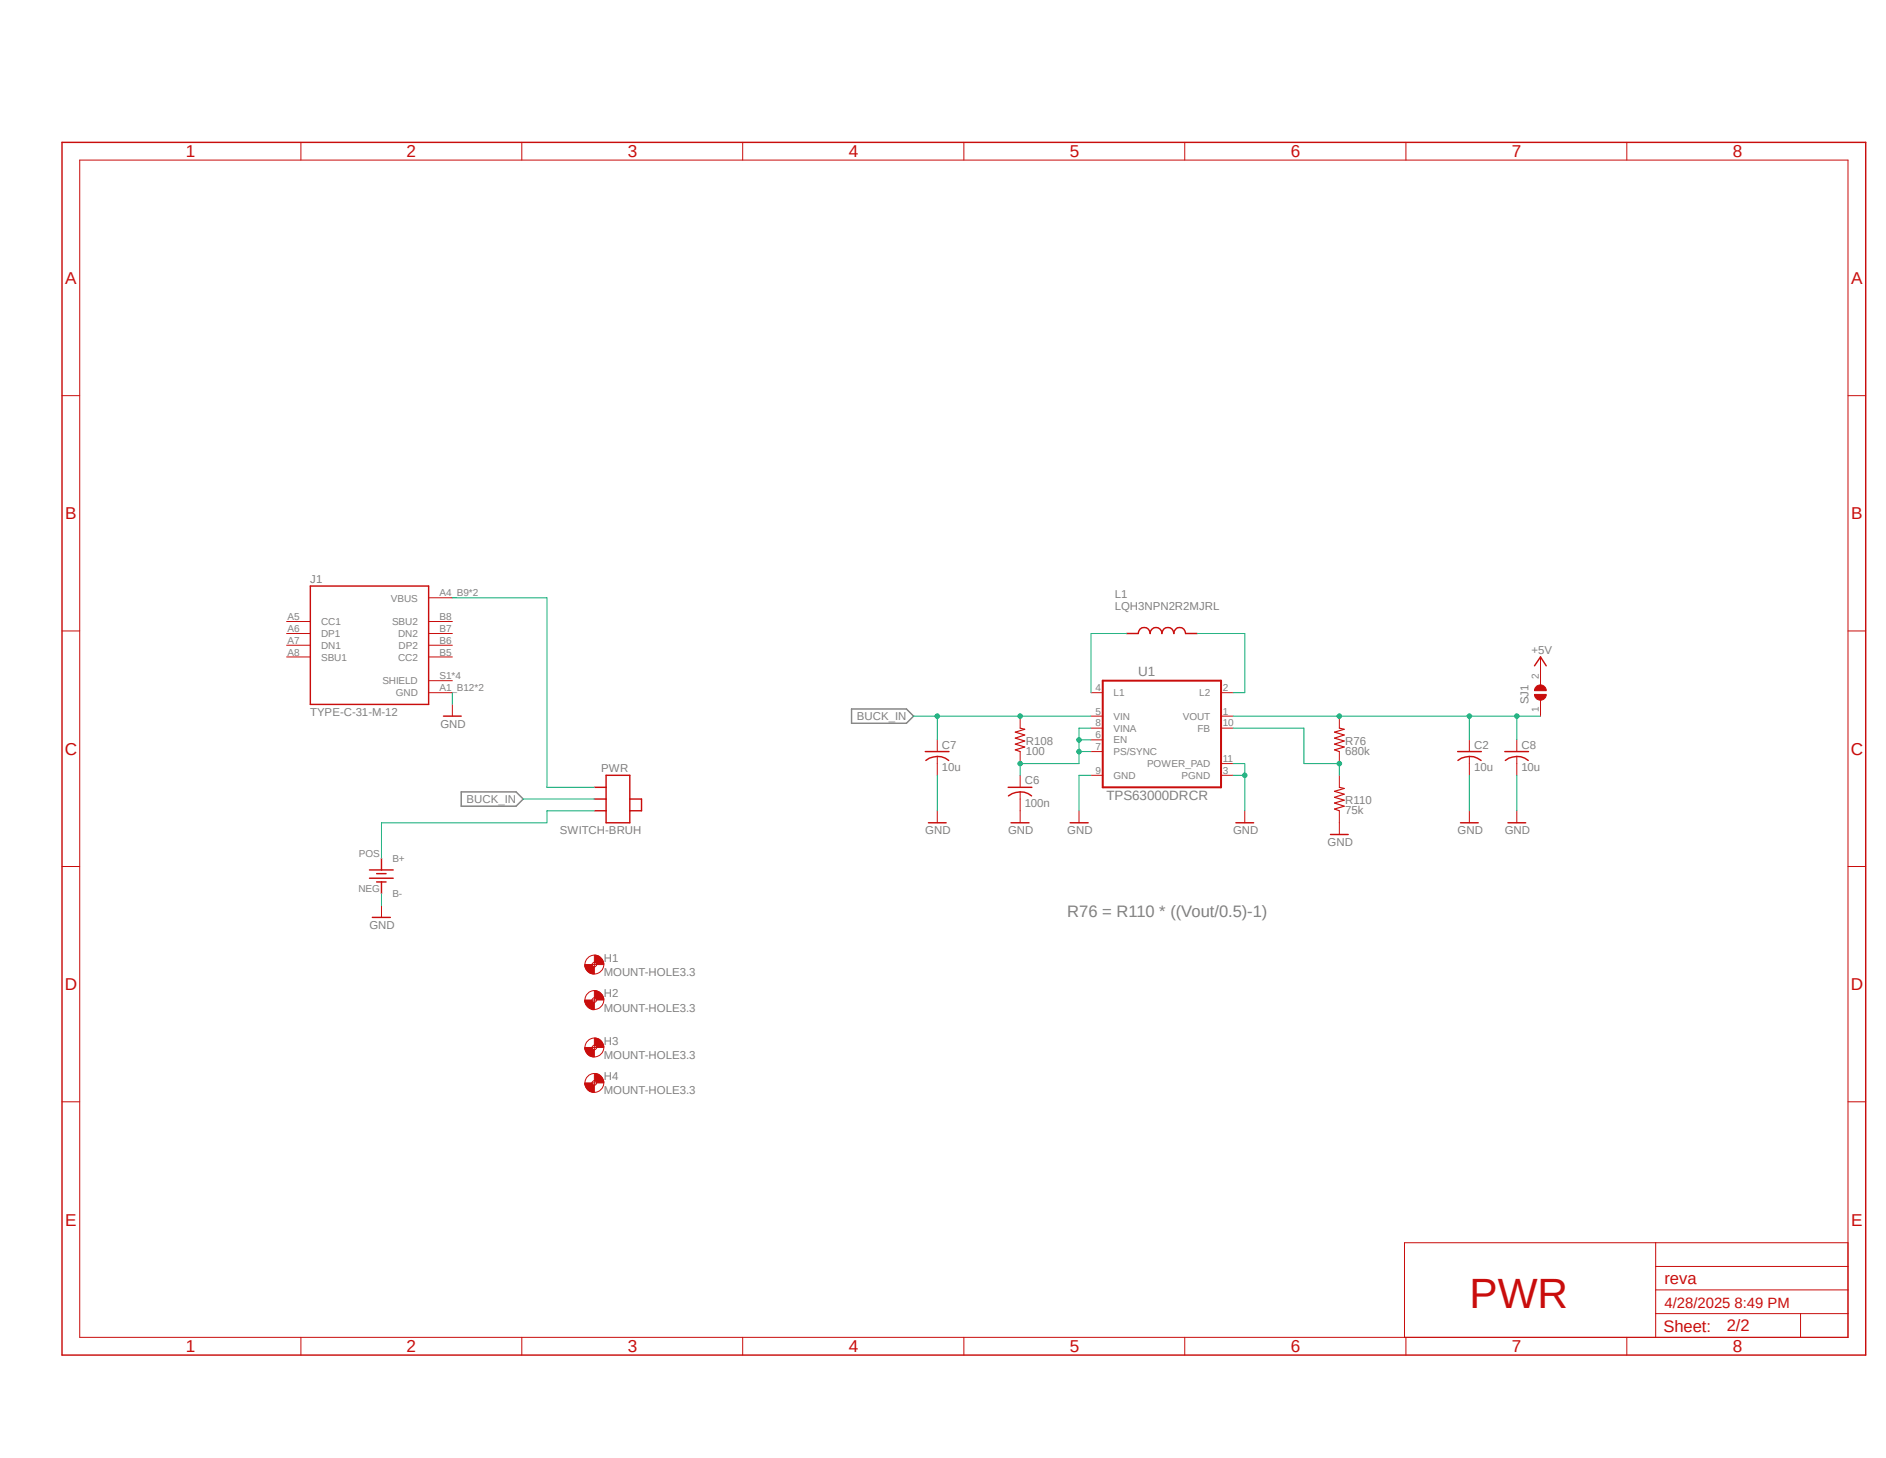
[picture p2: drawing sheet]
<svg xmlns="http://www.w3.org/2000/svg" width="279mm" height="216mm" viewBox="0 0 279 216" stroke-linecap="round" stroke-linejoin="round" font-family="sans-serif">
<path d="M8.8 20.9l267.8 180.2M276.6 20.9l-267.8 180.2" fill="none" stroke="#fff" stroke-width=".15"/>
<path d="M68.3 117.3h8.2l1 1-1 1.1h-8.2zM126.2 105h8.1l1 1-1 1.1h-8.1z" fill="none" stroke="#808080" stroke-width=".21"/>
<g fill="none" stroke="#c90d0c" stroke-width=".15">
<path d="M11.8 23.7h262v174.3h-262zM44.6 21.1v2.6M77.3 21.1v2.6M110 21.1v2.6M142.8 21.1v2.6M175.5 21.1v2.6M208.3 21.1v2.6M241 21.1v2.6M9.2 58.6h2.6M273.8 58.6h2.6M9.2 93.4h2.6M42.5 93.8h3.5"/>
<path d="M42.5 92h3.5M42.5 97.3h3.5M42.5 95.5h3.5M63.5 93.8h3.5M63.5 92h3.5M63.5 97.3h3.5M63.5 95.5h3.5M63.5 88.5h3.5M273.8 93.4h2.6M63.5 102.6h3.5M63.5 100.8h3.5M67 104.3v1.7"/>
<path d="M138.9 109.6v1.7M138.9 112v2.8M151.1 106v1.8M151.1 111.3v1.8M151.1 114.8v1.8M151.1 117.3v4.5M161.6 109.6h1.8M161.6 107.8h1.8M161.6 111.3h1.8M161.6 106h1.8M161.6 102.6h1.8M161.6 114.8h1.8"/>
<path d="M180.9 107.8h1.8M180.9 106h1.8M180.9 102.6h1.8M180.9 113.1h1.8M180.9 114.8h1.8M217.7 109.6v1.7M217.7 112v2.8M224.7 109.6v1.7M224.7 112v2.8M9.2 128.3h2.6M56.5 134.1v1.7M138.9 120.1v1.7"/>
<path d="M159.9 120.1v1.7M184.4 120.1v1.7M217.7 120.1v1.7M224.7 120.1v1.7M273.8 128.3h2.6M9.2 163.2h2.6M273.8 163.2h2.6M44.6 198v2.7M77.3 198v2.7M110 198v2.7M142.8 198v2.7M175.5 198v2.7"/>
<path d="M208.3 198v2.7M241 198v2.7M245.3 194.5h28.5M245.3 184v14M245.3 191h28.5M245.3 187.5h28.5M266.7 194.5v3.5M273.8 184h-65.7v14"/>
</g>
<g fill="none" stroke="#c90d0c" stroke-width=".21">
<path d="M9.2 21.1h267.2v179.6h-267.2zM46 86.8h17.5v17.5h-17.5zM166.9 93.8h1.7a.89 .89 0 0 1 .9-.9 .89 .89 0 0 1 .9 .9 .87 .87 0 0 1 .9-.9 .87 .87 0 0 1 .8 .9 .89 .89 0 0 1 .9-.9 .89 .89 0 0 1 .9 .9 .87 .87 0 0 1 .9-.9 .87 .87 0 0 1 .8 .9h1.8M65.7 106h2.6M88.1 118.3h1.7M88.1 116.6h1.7M89.8 114.8h3.5v7h-3.5zM93.3 118.3h1.7v1.8h-1.7M137.1 111.3h3.5M137.2 112.6a2.72 2.72 0 0 1 3.3 0M149.4 116.6h3.5M149.4 117.9a2.78 2.78 0 0 1 3.4 0"/>
<path d="M215.9 111.3h3.6M216 112.6a2.78 2.78 0 0 1 3.4 0M222.9 111.3h3.5M223 112.6a2.72 2.72 0 0 1 3.4 0M55.2 135.8h2.6M88.1 120.1h1.7M137.5 121.8h2.7M149.8 121.8h2.6M158.5 121.8h2.7M183.1 121.8h2.6M216.4 121.8h2.6M223.4 121.8h2.6"/>
</g>
<path d="M163.4 100.8h17.5v15.8h-17.5z" fill="none" stroke="#c90d0c" stroke-width=".3"/>
<path d="M151.1 107.8l.7 .2-1.4 .4 1.4 .4-1.4 .5 1.4 .4-1.4 .5 1.4 .4-1.4 .4 .7 .3" fill="none" stroke="#c90d0c" stroke-width=".17"/>
<path d="M227.5 101.8a.87 .87 0 0 1 .9-.4 .87 .87 0 0 1 .7 .9h-1.8z" fill-rule="evenodd" fill="#c90d0c"/>
<path d="M227.5 101.8a.87 .87 0 0 1 .9-.4 .87 .87 0 0 1 .7 .9h-1.8z" fill="none" stroke="#c90d0c" stroke-width=".15"/>
<path d="M227.3 102.8h1.8a.87 .87 0 0 1-.9 .9 .87 .87 0 0 1-.9-.9z" fill-rule="evenodd" fill="#c90d0c"/>
<path d="M228.2 97.3v4.1M227.3 102.8h1.8a.87 .87 0 0 1-.9 .9 .87 .87 0 0 1-.9-.9zM228.2 103.7v2.3" fill="none" stroke="#c90d0c" stroke-width=".15"/>
<path d="M227.3 98.6l.9-1.3 .9 1.3" fill="none" stroke="#c90d0c" stroke-width=".21"/>
<path d="M88.1 141.4a1.45 1.45 0 0 1 1.4 1.4h-1.1l-.2-.3h-.1z" fill-rule="evenodd" fill="#c90d0c"/>
<path d="M88.1 141.4a1.45 1.45 0 0 1 1.4 1.4h-1.1l-.2-.3h-.1z" fill="none" stroke="#c90d0c" stroke-width=".15"/>
<path d="M86.6 142.8h1.1l.1 .4h.3v1a1.38 1.38 0 0 1-1.5-1.4z" fill-rule="evenodd" fill="#c90d0c"/>
<g fill="none" stroke="#c90d0c" stroke-width=".15">
<path d="M86.6 142.8h1.1l.1 .4h.3v1a1.38 1.38 0 0 1-1.5-1.4zM87.7 142.8h.7M88.1 142.5v.7"/>
<circle cx="88.1" cy="142.8" r="1.39"/>
<circle cx="88.1" cy="142.8" r=".33"/>
</g>
<path d="M88.1 146.7a1.45 1.45 0 0 1 1.4 1.4h-1.1l-.2-.3-.1-.1z" fill-rule="evenodd" fill="#c90d0c"/>
<path d="M88.1 146.7a1.45 1.45 0 0 1 1.4 1.4h-1.1l-.2-.3-.1-.1z" fill="none" stroke="#c90d0c" stroke-width=".15"/>
<path d="M86.6 148.1h1.1v.2l.4 .2v1a1.45 1.45 0 0 1-1.5-1.4z" fill-rule="evenodd" fill="#c90d0c"/>
<g fill="none" stroke="#c90d0c" stroke-width=".15">
<path d="M86.6 148.1h1.1v.2l.4 .2v1a1.45 1.45 0 0 1-1.5-1.4zM87.7 148.1h.7M88.1 147.7v.8"/>
<circle cx="88.1" cy="148.1" r="1.39"/>
<circle cx="88.1" cy="148.1" r=".33"/>
</g>
<path d="M88.1 153.7a1.37 1.37 0 0 1 1.4 1.4h-1.1l-.2-.3h-.1z" fill-rule="evenodd" fill="#c90d0c"/>
<path d="M88.1 153.7a1.37 1.37 0 0 1 1.4 1.4h-1.1l-.2-.3h-.1z" fill="none" stroke="#c90d0c" stroke-width=".15"/>
<path d="M86.6 155.1h1.1l.1 .3h.3v1.1a1.38 1.38 0 0 1-1.5-1.4z" fill-rule="evenodd" fill="#c90d0c"/>
<g fill="none" stroke="#c90d0c" stroke-width=".15">
<path d="M86.6 155.1h1.1l.1 .3h.3v1.1a1.38 1.38 0 0 1-1.5-1.4zM87.7 155.1h.7M88.1 154.8v.6"/>
<circle cx="88.1" cy="155.1" r="1.39"/>
<circle cx="88.1" cy="155.1" r=".33"/>
</g>
<path d="M88.1 159a1.37 1.37 0 0 1 1.4 1.4h-1.1l-.2-.3-.1-.1z" fill-rule="evenodd" fill="#c90d0c"/>
<path d="M88.1 159a1.37 1.37 0 0 1 1.4 1.4h-1.1l-.2-.3-.1-.1z" fill="none" stroke="#c90d0c" stroke-width=".15"/>
<path d="M86.6 160.4h1.1l.1 .3h.3v1.1a1.38 1.38 0 0 1-1.5-1.4z" fill-rule="evenodd" fill="#c90d0c"/>
<g fill="none" stroke="#c90d0c" stroke-width=".15">
<path d="M198.4 106v1.8M198.4 111.3v1.8M198.4 114.8v1.8M198.4 120.1v3.5M86.6 160.4h1.1l.1 .3h.3v1.1a1.38 1.38 0 0 1-1.5-1.4zM87.7 160.4h.7M88.1 160v.7"/>
<circle cx="88.1" cy="160.4" r="1.39"/>
<circle cx="88.1" cy="160.4" r=".33"/>
</g>
<path d="M54.7 128.8h3.6M54.7 130h3.6M55.8 129.4h1.4M55.8 130.6h1.4M56.5 127.1v1.7M56.5 130.6v1.7M197.1 123.6h2.6" fill="none" stroke="#c90d0c" stroke-width=".21"/>
<path d="M198.4 107.8l.7 .2-1.4 .4 1.4 .4-1.4 .5 1.4 .4-1.4 .5 1.4 .4-1.4 .4 .7 .3M198.4 116.6l.7 .2-1.4 .4 1.4 .4-1.4 .5 1.4 .4-1.4 .4 1.4 .5-1.4 .4 .7 .3" fill="none" stroke="#c90d0c" stroke-width=".17"/>
<path d="M67 102.6v1.7M161.6 114.8h-1.7v5.3M182.7 114.8h1.7M182.7 113.1h1.7v7" fill="none" stroke="#0dab76" stroke-width=".15"/>
<circle cx="184.4" cy="114.8" r=".33" fill="#0dab76"/>
<g fill="none" stroke="#0dab76" stroke-width=".15">
<path d="M166.9 93.8h-5.3v8.8M177.4 93.8h7v8.8h-1.7M77.5 118.3h10.6M138.9 114.8v5.3M138.9 106h22.7M217.7 114.8v5.3M224.7 114.8v5.3M56.5 132.3v1.8"/>
<circle cx="184.4" cy="114.8" r=".33"/>
</g>
<circle cx="151.1" cy="106" r=".33" fill="#0dab76"/>
<g fill="none" stroke="#0dab76" stroke-width=".15">
<path d="M135.3 106h3.6v3.6"/>
<circle cx="151.1" cy="106" r=".33"/>
</g>
<circle cx="138.9" cy="106" r=".33" fill="#0dab76"/>
<g fill="none" stroke="#0dab76" stroke-width=".15">
<path d="M67 88.5h14v28.1h7.1M182.7 106h42v3.6M88.1 120.1h-7.1v1.7h-24.5v5.3"/>
<circle cx="138.9" cy="106" r=".33"/>
</g>
<circle cx="224.7" cy="106" r=".33" fill="#0dab76"/>
<g fill="none" stroke="#0dab76" stroke-width=".15">
<path d="M217.7 106v3.6"/>
<circle cx="224.7" cy="106" r=".33"/>
</g>
<circle cx="217.7" cy="106" r=".33" fill="#0dab76"/>
<g fill="none" stroke="#0dab76" stroke-width=".15">
<path d="M224.7 106h3.5"/>
<circle cx="217.7" cy="106" r=".33"/>
</g>
<circle cx="198.4" cy="106" r=".33" fill="#0dab76"/>
<g fill="none" stroke="#0dab76" stroke-width=".15">
<path d="M151.1 113.1v1.7M159.9 109.6h1.7M161.6 107.8h-1.7v3.5h1.7"/>
<circle cx="198.4" cy="106" r=".33"/>
</g>
<circle cx="159.9" cy="109.6" r=".33" fill="#0dab76"/>
<g fill="none" stroke="#0dab76" stroke-width=".15">
<path d="M159.9 111.3v1.8h-8.8"/>
<circle cx="159.9" cy="109.6" r=".33"/>
</g>
<circle cx="151.1" cy="113.1" r=".33" fill="#0dab76"/>
<circle cx="151.1" cy="113.1" r=".33" fill="none" stroke="#0dab76" stroke-width=".15"/>
<circle cx="159.9" cy="111.3" r=".33" fill="#0dab76"/>
<g fill="none" stroke="#0dab76" stroke-width=".15">
<path d="M193.2 107.8v5.3h5.2v1.7"/>
<circle cx="159.9" cy="111.3" r=".33"/>
</g>
<circle cx="198.4" cy="113.1" r=".33" fill="#0dab76"/>
<g fill="none" stroke="#0dab76" stroke-width=".15">
<path d="M182.7 107.8h10.5"/>
<circle cx="198.4" cy="113.1" r=".33"/>
</g>
<text font-size="6.3" fill="#c90d0c" x="217.7" y="193.6">PWR</text>
<g font-size="2.5" fill="#c90d0c">
<text x="27.5" y="23.3">1</text>
<text x="60.2" y="23.3">2</text>
<text x="93" y="23.3">3</text>
<text x="125.7" y="23.3">4</text>
<text x="158.5" y="23.3">5</text>
<text x="191.2" y="23.3">6</text>
<text x="224" y="23.3">7</text>
<text x="256.7" y="23.3">8</text>
<text x="9.7" y="42">A</text>
<text x="274.2" y="42">A</text>
<text x="9.7" y="76.9">B</text>
<text x="274.2" y="76.9">B</text>
<text x="9.6" y="111.8">C</text>
<text x="274.2" y="111.8">C</text>
<text x="9.6" y="146.6">D</text>
<text x="274.2" y="146.6">D</text>
<text x="9.7" y="181.5">E</text>
<text x="274.2" y="181.5">E</text>
<text x="246.6" y="190.2">reva</text>
<text x="246.4" y="197.2">Sheet:</text>
<text x="255.8" y="197.1">2/2</text>
<text x="27.5" y="200.2">1</text>
<text x="60.2" y="200.2">2</text>
<text x="93" y="200.2">3</text>
<text x="125.7" y="200.2">4</text>
<text x="158.5" y="200.2">5</text>
<text x="191.2" y="200.2">6</text>
<text x="224" y="200.2">7</text>
<text x="256.7" y="200.2">8</text>
</g>
<text font-size="2.5" fill="#808080" x="158.1" y="135.8">R76 = R110 * ((Vout/0.5)-1)</text>
<text font-size="2.2" fill="#c90d0c" x="246.6" y="193.6">4/28/2025 8:49 PM</text>
<g font-size="2" fill="#808080">
<text x="168.6" y="100.1">U1</text>
<text x="163.9" y="118.4">TPS63000DRCR</text>
</g>
<g font-size="1.7" fill="#808080">
<text x="46" y="86.3">J1</text>
<text x="165.1" y="88.5">L1</text>
<text x="165.1" y="90.3">LQH3NPN2R2MJRL</text>
<text x="226.9" y="96.8">+5V</text>
<text x="46" y="106">TYPE-C-31-M-12</text>
<text x="65.2" y="107.8">GND</text>
<text x="127" y="106.7">BUCK_IN</text>
<text x="226.4" y="104.3" transform="rotate(-90 226.4 104.3)">SJ1</text>
<text x="139.5" y="110.9">C7</text>
<text x="152" y="111.8">100</text>
<text x="152" y="110.3">R108</text>
<text x="199.3" y="111.8">680k</text>
<text x="199.3" y="110.3">R76</text>
<text x="218.4" y="110.9">C2</text>
<text x="225.4" y="110.9">C8</text>
<text x="69.1" y="119">BUCK_IN</text>
<text x="89.1" y="114.3">PWR</text>
<text x="139.5" y="114.2">10u</text>
<text x="151.8" y="119.5">100n</text>
<text x="151.8" y="116.1">C6</text>
<text x="199.3" y="119">R110</text>
<text x="218.4" y="114.2">10u</text>
<text x="225.4" y="114.2">10u</text>
<text x="82.9" y="123.6">SWITCH-BRUH</text>
<text x="137.1" y="123.6">GND</text>
<text x="149.4" y="123.6">GND</text>
<text x="158.1" y="123.6">GND</text>
<text x="182.7" y="123.6">GND</text>
<text x="196.7" y="125.3">GND</text>
<text x="199.3" y="120.6">75k</text>
<text x="215.9" y="123.6">GND</text>
<text x="222.9" y="123.6">GND</text>
<text x="54.7" y="137.6">GND</text>
<text x="89.4" y="142.4">H1</text>
<text x="89.4" y="144.6">MOUNT-HOLE3.3</text>
<text x="89.4" y="149.8">MOUNT-HOLE3.3</text>
<text x="89.4" y="147.7">H2</text>
<text x="89.4" y="154.7">H3</text>
<text x="89.4" y="156.8">MOUNT-HOLE3.3</text>
<text x="89.4" y="160">H4</text>
<text x="89.4" y="162.1">MOUNT-HOLE3.3</text>
</g>
<g font-size="1.5" fill="#808080">
<text x="57.9" y="89.1">VBUS</text>
<text x="65.1" y="88.3">A4_B9*2</text>
<text x="42.6" y="93.6">A6</text>
<text x="42.6" y="91.8">A5</text>
<text x="42.6" y="95.3">A7</text>
<text x="47.6" y="94.3">DP1</text>
<text x="47.6" y="92.6">CC1</text>
<text x="58.1" y="92.6">SBU2</text>
<text x="59" y="94.3">DN2</text>
<text x="65.1" y="95.3">B6</text>
<text x="65.1" y="91.8">B8</text>
<text x="65.1" y="93.6">B7</text>
<text x="42.6" y="97.1">A8</text>
<text x="47.6" y="97.8">SBU1</text>
<text x="47.6" y="96.1">DN1</text>
<text x="56.6" y="101.3">SHIELD</text>
<text x="59" y="97.8">CC2</text>
<text x="59.1" y="96.1">DP2</text>
<text x="65.1" y="100.5">S1*4</text>
<text x="65.1" y="97.1">B5</text>
<text x="228" y="100.5" transform="rotate(-90 228 100.5)">2</text>
<text x="58.6" y="103.1">GND</text>
<text x="65.1" y="102.3">A1_B12*2</text>
<text x="162.3" y="105.8">5</text>
<text x="162.3" y="107.6">8</text>
<text x="162.3" y="102.3">4</text>
<text x="165" y="106.6">VIN</text>
<text x="165" y="103.1">L1</text>
<text x="175.2" y="106.6">VOUT</text>
<text x="177.7" y="103.1">L2</text>
<text x="181.1" y="107.6">10</text>
<text x="181.1" y="102.3">2</text>
<text x="181.1" y="105.8">1</text>
<text x="228" y="105.4" transform="rotate(-90 228 105.4)">1</text>
<text x="162.3" y="109.3">6</text>
<text x="162.3" y="111.1">7</text>
<text x="165" y="110.1">EN</text>
<text x="165" y="111.8">PS/SYNC</text>
<text x="165" y="108.3">VINA</text>
<text x="169.9" y="113.6">POWER_PAD</text>
<text x="177.4" y="108.3">FB</text>
<text x="181.1" y="112.8">11</text>
<text x="162.3" y="114.6">9</text>
<text x="165" y="115.4">GND</text>
<text x="175.1" y="115.4">PGND</text>
<text x="181.1" y="114.6">3</text>
<text x="53.2" y="126.8">POS</text>
<text x="58.1" y="127.6">B+</text>
<text x="53.1" y="132.1">NEG</text>
<text x="58.1" y="132.8">B-</text>
</g>
</svg>
